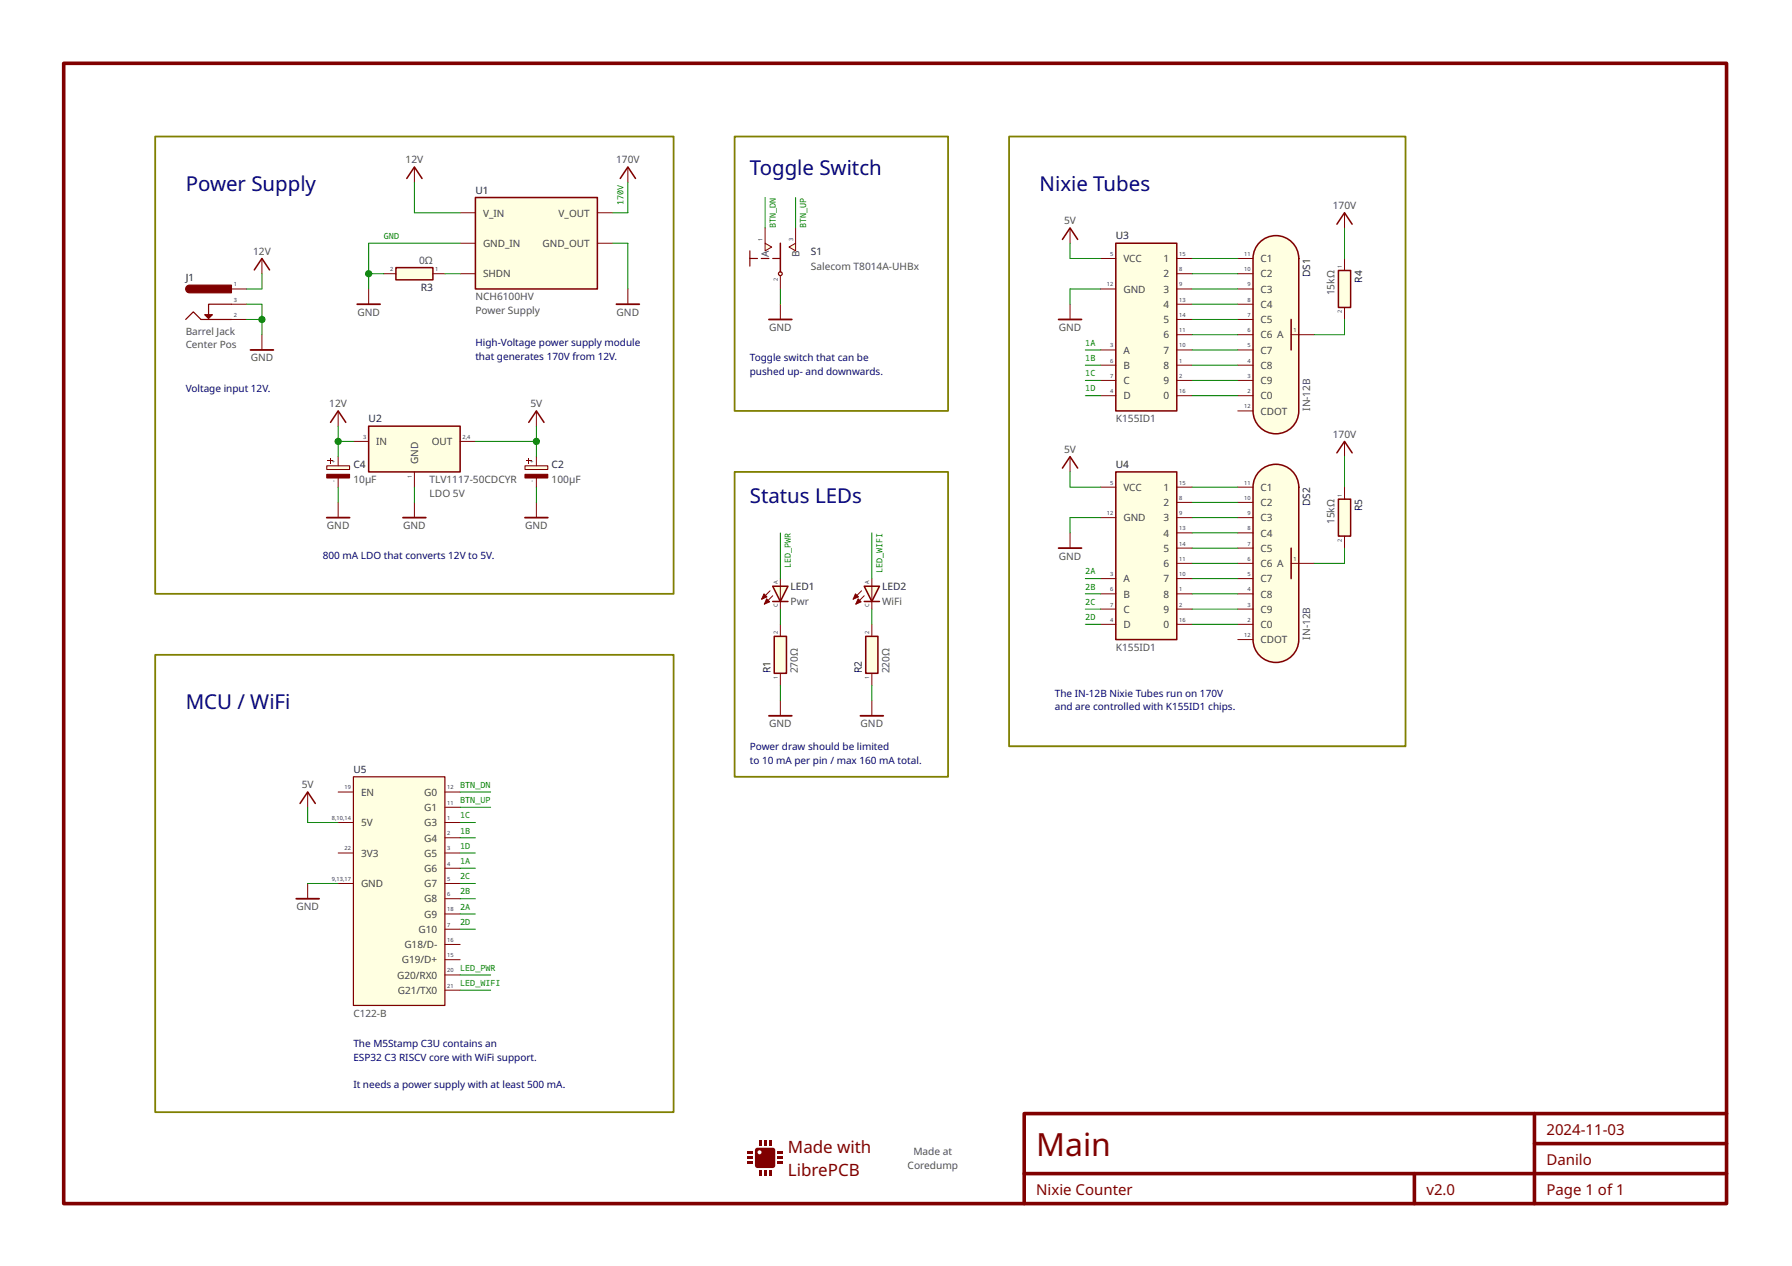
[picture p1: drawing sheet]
<svg xmlns="http://www.w3.org/2000/svg" width="297mm" height="210mm" viewBox="0 0 297 210" stroke-linecap="round" stroke-linejoin="round" font-family="sans-serif">
<path d="M175.5 53h3.8" fill="none" stroke="#800000" stroke-width=".3"/>
<path d="M177.4 50.4v2.6" fill="none" stroke="#800000" stroke-width=".17"/>
<g fill="#ffffe1" stroke="#800000" stroke-width=".25">
<path d="M128.1 97.2h2.5l-1.3 2.5z"/>
<path d="M128.1 99.7h2.5z"/>
</g>
<g fill="#ffffe1" stroke="#800000" stroke-width=".17">
<path d="M129.3 97.2v2.5z"/>
<path d="M126.3 99.3l1.3-1.3z"/>
<path d="M128.1 98.8l-1.4 1.4z"/>
</g>
<g fill="#800000" stroke="#800000" stroke-width=".17">
<path d="M126.6 98.5l.5 .5-.8 .3z"/>
<path d="M127.1 99.3l.5 .5-.9 .4z"/>
</g>
<path d="M129.3 95.9v1.3M129.3 99.7v1.3" fill="none" stroke="#800000" stroke-width=".17"/>
<path d="M61.1 70.7h15.2v7.5h-15.2z" fill-rule="evenodd" fill="#ffffe1" stroke="#800000" stroke-width=".25"/>
<path d="M58.6 73.2h2.5M68.7 78.2v2.6M76.3 73.2h2.5" fill="none" stroke="#800000" stroke-width=".17"/>
<g fill="#ffffe1" stroke="#800000" stroke-width=".17">
<path d="M126.8 40.3l1.1 .7-1.1 .6z"/>
<path d="M130.8 41l1.1-.7v1.3z"/>
</g>
<circle cx="129.3" cy="45.4" r=".32" fill="#ffffe1" stroke="#800000" stroke-width=".2"/>
<path d="M129.3 40.3v4.8" fill="none" stroke="#800000" stroke-width=".25"/>
<path d="M124.3 42.9h1.3M124.3 41.6v2.5M126.2 42.9h1.3M128.1 42.9h1.2" fill="none" stroke="#800000" stroke-width=".2"/>
<path d="M126.8 37.8v2.5M131.9 37.8v2.5M129.3 45.7v2.2" fill="none" stroke="#800000" stroke-width=".17"/>
<path d="M78.8 32.7h20.2v15.2h-20.2z" fill-rule="evenodd" fill="#ffffe1" stroke="#800000" stroke-width=".25"/>
<path d="M76.3 35.3h2.5M99 35.3h2.5M76.3 45.4h2.5M76.3 40.3h2.5M99 40.3h2.5M222.9 73.2v2.5" fill="none" stroke="#800000" stroke-width=".17"/>
<path d="M221.6 75.1l1.3-1.9 1.2 1.9" fill="none" stroke="#800000" stroke-width=".25"/>
<path d="M65.6 44.4h6.2v2h-6.2z" fill-rule="evenodd" fill="#ffffe1" stroke="#800000" stroke-width=".25"/>
<path d="M63.6 45.4h2M71.8 45.4h1.9" fill="none" stroke="#800000" stroke-width=".17"/>
<path d="M185 78.2h10.1v27.8h-10.1z" fill-rule="evenodd" fill="#ffffe1" stroke="#800000" stroke-width=".25"/>
<g fill="none" stroke="#800000" stroke-width=".17">
<path d="M104.1 47.9v2.5M182.4 80.8h2.6M182.4 95.9h2.6M182.4 85.8h2.6M182.4 98.5h2.6M195.1 80.8h2.5M195.1 95.9h2.5M195.1 93.4h2.5M195.1 85.8h2.5M195.1 83.3h2.5M195.1 98.5h2.5M195.1 90.9h2.5"/>
<path d="M195.1 88.4h2.5M182.4 101h2.6M182.4 103.5h2.6M195.1 101h2.5M195.1 103.5h2.5"/>
</g>
<path d="M102.2 50.4h3.8" fill="none" stroke="#800000" stroke-width=".3"/>
<path d="M221.9 82.8h2v6.1h-2z" fill-rule="evenodd" fill="#ffffe1" stroke="#800000" stroke-width=".25"/>
<path d="M222.9 80.8v2M222.9 88.9v2" fill="none" stroke="#800000" stroke-width=".17"/>
<g fill="#800000">
<path d="M125.3 190.3h2.8l.3 .2v3l-.3 .2-2.8-.1-.2-.4v-2.1h.5a.33 .33 0 0 0 .4 .3 .33 .33 0 0 0 .2-.6 .33 .33 0 0 0-.6 .1v.2h-.5l.1-.6z" fill-rule="evenodd"/>
<path d="M128.9 191.8h.9v.4h-.9z" fill-rule="evenodd"/>
<path d="M128.9 192.6h.9v.4h-.9z" fill-rule="evenodd"/>
<path d="M128.9 190.9h.9v.4h-.9z" fill-rule="evenodd"/>
<path d="M123.9 190.9h.8v.4h-.8z" fill-rule="evenodd"/>
<path d="M123.9 191.8h.8v.4h-.8z" fill-rule="evenodd"/>
<path d="M123.9 192.6h.8v.4h-.8z" fill-rule="evenodd"/>
<path d="M126.6 189h.4v.9h-.4z" fill-rule="evenodd"/>
<path d="M127.5 189h.4v.9h-.4z" fill-rule="evenodd"/>
<path d="M125.8 189h.4v.9h-.4z" fill-rule="evenodd"/>
<path d="M126.6 194.1h.4v.8h-.4z" fill-rule="evenodd"/>
<path d="M127.5 194.1h.4v.8h-.4z" fill-rule="evenodd"/>
<path d="M125.8 194.1h.4v.8h-.4z" fill-rule="evenodd"/>
</g>
<path d="M54.2 77.2h3.7v.6h-3.7z" fill-rule="evenodd" fill="#ffffe1" stroke="#800000" stroke-width=".17"/>
<path d="M54.2 78.6h3.7v.7h-3.7z" fill-rule="evenodd" fill="#800000" stroke="#800000" stroke-width=".17"/>
<g fill="#800000">
<path d="M54.3 76.4h.9v.1h-.9z" fill-rule="evenodd"/>
<path d="M54.7 76h.1v.9h-.1z" fill-rule="evenodd"/>
</g>
<path d="M38.4 53h2.5M38.4 50.4h2.5M38.4 47.9h2.5M56.1 75.7v1.5M56.1 79.3v1.5" fill="none" stroke="#800000" stroke-width=".17"/>
<g fill="#800000" stroke="#800000" stroke-width=".2">
<path d="M33.9 52.2h1.3l-.6 .6z"/>
<path d="M31 47.5l.4-.2h7v1.2h-7a.63 .63 0 0 1-.6-.3 .63 .63 0 0 1 .2-.7z" fill-rule="evenodd"/>
</g>
<path d="M30.8 53l1.2-1.3 1.3 1.3h5.1M38.4 50.4h-3.8v1.9" fill="none" stroke="#800000" stroke-width=".2"/>
<g fill="#ffffe1" stroke="#800000" stroke-width=".25">
<path d="M143.3 97.2h2.5l-1.3 2.5z"/>
<path d="M143.3 99.7h2.5z"/>
</g>
<g fill="#ffffe1" stroke="#800000" stroke-width=".17">
<path d="M144.5 97.2v2.5z"/>
<path d="M142.8 98l-1.4 1.3z"/>
<path d="M143.3 98.8l-1.4 1.4z"/>
</g>
<g fill="#800000" stroke="#800000" stroke-width=".17">
<path d="M141.8 98.5l.5 .5-.9 .3z"/>
<path d="M142.2 99.3l.5 .5-.8 .4z"/>
</g>
<path d="M222.9 35.3v2.5M61.1 47.9v2.5M56.1 68.1v2.6M144.5 95.9v1.3M144.5 99.7v1.3" fill="none" stroke="#800000" stroke-width=".17"/>
<path d="M221.6 37.2l1.3-1.9 1.2 1.9M54.8 70l1.3-1.9 1.2 1.9" fill="none" stroke="#800000" stroke-width=".25"/>
<path d="M59.2 50.4h3.8" fill="none" stroke="#800000" stroke-width=".3"/>
<path d="M221.9 44.8h2v6.2h-2z" fill-rule="evenodd" fill="#ffffe1" stroke="#800000" stroke-width=".25"/>
<path d="M222.9 42.9v1.9M222.9 51v2M56.1 83.3v2.5M51 131.3v2.5" fill="none" stroke="#800000" stroke-width=".17"/>
<path d="M49.7 133.2l1.3-1.9 1.3 1.9" fill="none" stroke="#800000" stroke-width=".25"/>
<path d="M54.2 85.8h3.7" fill="none" stroke="#800000" stroke-width=".3"/>
<path d="M208.8 40.2a3.8 3.8 0 0 1 4.1-.8 3.8 3.8 0 0 1 2.4 3.5v25.2a3.8 3.8 0 0 1-3.8 3.8 3.8 3.8 0 0 1-3.8-3.8v-25.2a3.8 3.8 0 0 1 1.1-2.7z" fill-rule="evenodd" fill="#ffffe1" stroke="#800000" stroke-width=".25"/>
<path d="M67.4 29.6l1.3-1.9 1.3 1.9M214 53v5M87.6 70l1.3-1.9 1.3 1.9" fill="none" stroke="#800000" stroke-width=".25"/>
<g fill="none" stroke="#800000" stroke-width=".17">
<path d="M68.7 27.7v2.5M205.2 58h2.5M205.2 47.9h2.5M205.2 50.4h2.5M205.2 55.5h2.5M205.2 42.9h2.5M205.2 53h2.5M205.2 45.4h2.5M214 55.5h3.8M88.9 68.1v2.6M205.2 65.6h2.5M205.2 60.5h2.5"/>
<path d="M205.2 63.1h2.5M205.2 68.1h2.5M68.7 83.3v2.5M88.9 83.3v2.5M177.4 88.4v2.5M129.3 116.2v2.5M144.5 116.2v2.5M51 146.5v2.5"/>
</g>
<path d="M66.8 85.8h3.8M87 85.8h3.8M175.5 90.9h3.8M127.5 118.7h3.7M142.6 118.7h3.8M49.1 149h3.8" fill="none" stroke="#800000" stroke-width=".3"/>
<path d="M10.6 10.5h275.6v189.1h-275.6zM169.8 194.6h116.4M234.4 194.6v5M254.3 184.6v15M254.3 189.6h31.9M286.2 184.6h-116.4v15" fill="none" stroke="#800000" stroke-width=".6"/>
<path d="M208.8 78.1a3.8 3.8 0 0 1 4.1-.8 3.8 3.8 0 0 1 2.4 3.5v25.2a3.8 3.8 0 0 1-3.8 3.8 3.8 3.8 0 0 1-3.8-3.8v-25.2a3.8 3.8 0 0 1 1.1-2.7z" fill-rule="evenodd" fill="#ffffe1" stroke="#800000" stroke-width=".25"/>
<path d="M214 90.9v5" fill="none" stroke="#800000" stroke-width=".25"/>
<path d="M205.2 95.9h2.5M205.2 85.8h2.5M205.2 88.4h2.5M205.2 98.5h2.5M205.2 93.4h2.5M205.2 80.8h2.5M205.2 90.9h2.5M205.2 83.3h2.5M214 93.4h3.8M205.2 103.5h2.5M205.2 101h2.5M205.2 106h2.5" fill="none" stroke="#800000" stroke-width=".17"/>
<path d="M185 40.3h10.1v27.8h-10.1z" fill-rule="evenodd" fill="#ffffe1" stroke="#800000" stroke-width=".25"/>
<g fill="none" stroke="#800000" stroke-width=".17">
<path d="M182.4 42.9h2.6M182.4 58h2.6M182.4 47.9h2.6M195.1 42.9h2.5M195.1 58h2.5M195.1 55.5h2.5M195.1 47.9h2.5M195.1 45.4h2.5M195.1 53h2.5M195.1 50.4h2.5M182.4 63.1h2.6M182.4 60.5h2.6"/>
<path d="M182.4 65.6h2.6M195.1 63.1h2.5M195.1 60.5h2.5M195.1 65.6h2.5"/>
</g>
<path d="M87 77.2h3.8v.6h-3.8z" fill-rule="evenodd" fill="#ffffe1" stroke="#800000" stroke-width=".17"/>
<path d="M87 78.6h3.8v.7h-3.8z" fill-rule="evenodd" fill="#800000" stroke="#800000" stroke-width=".17"/>
<g fill="#800000">
<path d="M87.2 76.4h.9v.1h-.9z" fill-rule="evenodd"/>
<path d="M87.5 76h.2v.9h-.2z" fill-rule="evenodd"/>
</g>
<path d="M129.3 50.4v2.6M88.9 75.7v1.5M88.9 79.3v1.5" fill="none" stroke="#800000" stroke-width=".17"/>
<path d="M127.5 53h3.7" fill="none" stroke="#800000" stroke-width=".3"/>
<path d="M143.5 105.5h2v6.1h-2z" fill-rule="evenodd" fill="#ffffe1" stroke="#800000" stroke-width=".25"/>
<path d="M104.1 27.7v2.5M177.4 37.8v2.5M43.4 42.9v2.5M43.4 55.5v2.5M144.5 103.5v2M144.5 111.6v2" fill="none" stroke="#800000" stroke-width=".17"/>
<path d="M102.8 29.6l1.3-1.9 1.2 1.9M176.1 39.7l1.3-1.9 1.2 1.9M42.2 44.8l1.2-1.9 1.3 1.9" fill="none" stroke="#800000" stroke-width=".25"/>
<path d="M41.5 58h3.8" fill="none" stroke="#800000" stroke-width=".3"/>
<path d="M58.6 128.8h15.1v37.9h-15.1z" fill-rule="evenodd" fill="#ffffe1" stroke="#800000" stroke-width=".2"/>
<g fill="none" stroke="#800000" stroke-width=".17">
<path d="M177.4 75.7v2.5M56.1 136.4h2.5M56.1 131.3h2.5M73.7 136.4h2.6M73.7 131.3h2.6M73.7 138.9h2.6M73.7 133.8h2.6M56.1 141.4h2.5M56.1 146.5h2.5M73.7 141.4h2.6M73.7 146.5h2.6M73.7 151.5h2.6"/>
<path d="M73.7 156.6h2.6M73.7 154.1h2.6M73.7 149h2.6M73.7 159.1h2.6M73.7 144h2.6M73.7 161.6h2.6M73.7 164.2h2.6"/>
</g>
<path d="M176.1 77.6l1.3-1.9 1.2 1.9" fill="none" stroke="#800000" stroke-width=".25"/>
<path d="M128.3 105.5h2.1v6.1h-2.1z" fill-rule="evenodd" fill="#ffffe1" stroke="#800000" stroke-width=".25"/>
<path d="M129.3 103.5v2M129.3 111.6v2" fill="none" stroke="#800000" stroke-width=".17"/>
<path d="M25.7 22.6h86v75.9h-86zM121.8 22.6h35.4v45.5h-35.4zM167.3 22.6h65.7v101.1h-65.7zM121.8 78.2h35.4v50.6h-35.4zM25.7 108.6h86v75.8h-86z" fill="none" stroke="#808000" stroke-width=".3"/>
<g fill="none" stroke="#008000" stroke-width=".17">
<path d="M68.7 30.2v5.1h7.6M104.1 30.2v5.1h-2.6M126.8 32.7v5.1M131.9 32.7v5.1M222.9 37.8v5.1M40.9 53h2.5M40.9 50.4h2.5v5.1M43.4 45.4v2.5h-2.5M61.1 45.4h2.5M73.7 45.4h2.6M76.3 40.3h-15.2v7.6M101.5 40.3h2.6v7.6"/>
<path d="M129.3 47.9v2.5M177.4 40.3v2.6h5M179.9 58h2.5M182.4 47.9h-5v2.5M197.6 42.9h7.6M197.6 58h7.6M197.6 53h7.6M197.6 50.4h7.6M197.6 47.9h7.6M197.6 45.4h7.6M197.6 55.5h7.6M222.9 53v2.5h-5.1"/>
<path d="M56.1 70.7v5M56.1 73.2h2.5M78.8 73.2h10.1M88.9 70.7v5M177.4 78.2v2.6h5M179.9 60.5h2.5M179.9 65.6h2.5M179.9 63.1h2.5M197.6 60.5h7.6M197.6 65.6h7.6M197.6 63.1h7.6M222.9 75.7v5.1"/>
<path d="M56.1 80.8v2.5M68.7 80.8v2.5M88.9 80.8v2.5M129.3 88.4v7.5M144.5 88.4v7.5M179.9 95.9h2.5M179.9 98.5h2.5M182.4 85.8h-5v2.6M197.6 95.9h7.6M197.6 80.8h7.6M197.6 90.9h7.6M197.6 88.4h7.6"/>
<path d="M197.6 98.5h7.6M197.6 83.3h7.6M197.6 85.8h7.6M197.6 93.4h7.6M222.9 90.9v2.5h-5.1M129.3 101v2.5M129.3 113.6v2.6M144.5 101v2.5M144.5 113.6v2.6M179.9 101h2.5M179.9 103.5h2.5M197.6 101h7.6"/>
<path d="M197.6 103.5h7.6M51 133.8v2.6h5.1M76.3 138.9h2.5M76.3 136.4h2.5M76.3 131.3h5M76.3 133.8h5M51 146.5h5.1M76.3 154.1h2.5M76.3 149h2.5M76.3 146.5h2.5M76.3 141.4h2.5M76.3 151.5h2.5"/>
<path d="M76.3 144h2.5M76.3 164.2h5M76.3 161.6h5"/>
</g>
<g fill="#008000">
<circle cx="43.4" cy="53" r=".6"/>
<circle cx="56.1" cy="73.2" r=".6"/>
<circle cx="88.9" cy="73.2" r=".6"/>
<circle cx="61.1" cy="45.4" r=".6"/>
</g>
<text font-size="5.3" fill="#800000" x="171.8" y="191.7">Main</text>
<g font-size="3.4" fill="#000080">
<text x="124.3" y="29.1">Toggle Switch</text>
<text x="30.8" y="31.6">Power Supply</text>
<text x="172.3" y="31.6">Nixie Tubes</text>
<text x="124.3" y="83.4">Status LEDs</text>
<text x="30.8" y="117.5">MCU / WiFi</text>
</g>
<g font-size="2.8" fill="#800000">
<text x="130.6" y="191.2">Made with</text>
<text x="130.6" y="194.9">LibrePCB</text>
</g>
<g font-size="2.5" fill="#800000">
<text x="256.3" y="188.1">2024-11-03</text>
<text x="256.3" y="193.1">Danilo</text>
<text x="171.8" y="198.1">Nixie Counter</text>
<text x="236.4" y="198.1">v2.0</text>
<text x="256.3" y="198.1">Page 1 of 1</text>
</g>
<g font-size="1.7" fill="#505050">
<text x="67.2" y="27.1">12V</text>
<text x="102.1" y="27.1">170V</text>
<text x="220.9" y="34.6">170V</text>
<text x="176.4" y="37.2">5V</text>
<text x="42" y="42.2">12V</text>
<text x="69.5" y="43.7">0Ω</text>
<text x="134.4" y="44.8">Salecom T8014A-UHBx</text>
<text x="59.2" y="52.3">GND</text>
<text x="78.8" y="49.8">NCH6100HV</text>
<text x="78.8" y="52.1">Power Supply</text>
<text x="102.2" y="52.3">GND</text>
<text x="221.2" y="49" transform="rotate(-90 221.2 49)">15kΩ</text>
<text x="30.8" y="55.5">Barrel Jack</text>
<text x="30.8" y="57.7">Center Pos</text>
<text x="41.6" y="59.9">GND</text>
<text x="127.5" y="54.9">GND</text>
<text x="175.5" y="54.9">GND</text>
<text x="54.6" y="67.5">12V</text>
<text x="87.9" y="67.5">5V</text>
<text x="185" y="70">K155ID1</text>
<text x="217.2" y="68.1" transform="rotate(-90 217.2 68.1)">IN-12B</text>
<text x="176.4" y="75.1">5V</text>
<text x="220.9" y="72.6">170V</text>
<text x="58.6" y="80.1">10μF</text>
<text x="71.2" y="80.1">TLV1117-50CDCYR</text>
<text x="71.2" y="82.5">LDO 5V</text>
<text x="91.4" y="80.1">100μF</text>
<text x="54.2" y="87.7">GND</text>
<text x="66.8" y="87.7">GND</text>
<text x="87" y="87.7">GND</text>
<text x="221.2" y="86.9" transform="rotate(-90 221.2 86.9)">15kΩ</text>
<text x="175.5" y="92.8">GND</text>
<text x="131" y="100.4">Pwr</text>
<text x="146.2" y="100.4">WiFi</text>
<text x="185" y="107.9">K155ID1</text>
<text x="217.2" y="106" transform="rotate(-90 217.2 106)">IN-12B</text>
<text x="132.3" y="111.6" transform="rotate(-90 132.3 111.6)">270Ω</text>
<text x="147.4" y="111.6" transform="rotate(-90 147.4 111.6)">220Ω</text>
<text x="127.5" y="120.6">GND</text>
<text x="142.6" y="120.6">GND</text>
<text x="50" y="130.7">5V</text>
<text x="49.1" y="150.9">GND</text>
<text x="58.6" y="168.6">C122-B</text>
<text x="151.4" y="191.4">Made at</text>
<text x="150.4" y="193.8">Coredump</text>
</g>
<g font-size="1.7" fill="#202020">
<text x="78.8" y="32.1">U1</text>
<text x="185" y="39.7">U3</text>
<text x="30.8" y="46.7">J1</text>
<text x="134.4" y="42.2">S1</text>
<text x="217.2" y="46" transform="rotate(-90 217.2 46)">DS1</text>
<text x="225.8" y="46.9" transform="rotate(-90 225.8 46.9)">R4</text>
<text x="69.7" y="48.3">R3</text>
<text x="61.1" y="70">U2</text>
<text x="58.6" y="77.6">C4</text>
<text x="91.4" y="77.6">C2</text>
<text x="185" y="77.6">U4</text>
<text x="217.2" y="83.9" transform="rotate(-90 217.2 83.9)">DS2</text>
<text x="225.8" y="84.8" transform="rotate(-90 225.8 84.8)">R5</text>
<text x="131" y="97.8">LED1</text>
<text x="146.2" y="97.8">LED2</text>
<text x="127.7" y="111.6" transform="rotate(-90 127.7 111.6)">R1</text>
<text x="142.9" y="111.6" transform="rotate(-90 142.9 111.6)">R2</text>
<text x="58.6" y="128.2">U5</text>
</g>
<g font-size="1.7" fill="#404040">
<text x="80.1" y="35.9">V_IN</text>
<text x="92.6" y="35.9">V_OUT</text>
<text x="80.1" y="41">GND_IN</text>
<text x="89.9" y="41">GND_OUT</text>
<text x="80.1" y="46">SHDN</text>
<text x="127.4" y="42.7" transform="rotate(-90 127.4 42.7)">A</text>
<text x="132.5" y="42.7" transform="rotate(-90 132.5 42.7)">B</text>
<text x="186.2" y="43.5">VCC</text>
<text x="192.9" y="43.5">1</text>
<text x="192.9" y="46">2</text>
<text x="209" y="43.5">C1</text>
<text x="209" y="46">C2</text>
<text x="186.2" y="48.5">GND</text>
<text x="192.9" y="48.5">3</text>
<text x="192.9" y="53.6">5</text>
<text x="192.9" y="51.1">4</text>
<text x="209" y="48.5">C3</text>
<text x="209" y="51.1">C4</text>
<text x="209" y="53.6">C5</text>
<text x="186.2" y="58.6">A</text>
<text x="192.9" y="58.6">7</text>
<text x="192.9" y="56.1">6</text>
<text x="209" y="58.6">C7</text>
<text x="209" y="56.1">C6 A</text>
<text x="186.2" y="63.7">C</text>
<text x="186.2" y="61.2">B</text>
<text x="192.9" y="61.2">8</text>
<text x="192.9" y="63.7">9</text>
<text x="209" y="61.2">C8</text>
<text x="209" y="63.7">C9</text>
<text x="186.2" y="66.2">D</text>
<text x="192.9" y="66.2">0</text>
<text x="209" y="66.2">C0</text>
<text x="209" y="68.8">CDOT</text>
<text x="62.4" y="73.8">IN</text>
<text x="69.3" y="77" transform="rotate(-90 69.3 77)">GND</text>
<text x="71.6" y="73.8">OUT</text>
<text x="186.2" y="81.4">VCC</text>
<text x="192.9" y="81.4">1</text>
<text x="192.9" y="83.9">2</text>
<text x="209" y="81.4">C1</text>
<text x="209" y="83.9">C2</text>
<text x="186.2" y="86.4">GND</text>
<text x="192.9" y="86.4">3</text>
<text x="192.9" y="89">4</text>
<text x="209" y="86.4">C3</text>
<text x="209" y="89">C4</text>
<text x="192.9" y="94">6</text>
<text x="192.9" y="91.5">5</text>
<text x="209" y="91.5">C5</text>
<text x="209" y="94">C6 A</text>
<text x="186.2" y="96.6">A</text>
<text x="186.2" y="101.6">C</text>
<text x="186.2" y="99.1">B</text>
<text x="192.9" y="96.6">7</text>
<text x="192.9" y="99.1">8</text>
<text x="192.9" y="101.6">9</text>
<text x="209" y="96.6">C7</text>
<text x="209" y="99.1">C8</text>
<text x="209" y="101.6">C9</text>
<text x="186.2" y="104.1">D</text>
<text x="192.9" y="104.1">0</text>
<text x="209" y="104.1">C0</text>
<text x="209" y="106.7">CDOT</text>
<text x="59.8" y="131.9">EN</text>
<text x="70.3" y="131.9">G0</text>
<text x="59.8" y="137">5V</text>
<text x="70.3" y="137">G3</text>
<text x="70.3" y="134.5">G1</text>
<text x="59.8" y="142">3V3</text>
<text x="70.3" y="142">G5</text>
<text x="70.3" y="139.5">G4</text>
<text x="59.8" y="147.1">GND</text>
<text x="70.3" y="147.1">G7</text>
<text x="70.3" y="149.6">G8</text>
<text x="70.3" y="144.6">G6</text>
<text x="69.4" y="154.7">G10</text>
<text x="70.3" y="152.2">G9</text>
<text x="66.6" y="159.7">G19/D+</text>
<text x="67" y="157.2">G18/D-</text>
<text x="65.8" y="162.3">G20/RX0</text>
<text x="65.9" y="164.8">G21/TX0</text>
</g>
<g font-size="1.7" fill="#000080">
<text x="78.8" y="57.4">High-Voltage power supply module</text>
<text x="78.8" y="59.6">that generates 170V from 12V.</text>
<text x="124.3" y="59.9">Toggle switch that can be</text>
<text x="30.8" y="65">Voltage input 12V.</text>
<text x="124.3" y="62.2">pushed up- and downwards.</text>
<text x="53.5" y="92.7">800 mA LDO that converts 12V to 5V.</text>
<text x="174.8" y="115.5">The IN-12B Nixie Tubes run on 170V</text>
<text x="174.8" y="117.8">and are controlled with K155ID1 chips.</text>
<text x="124.3" y="124.3">Power draw should be limited</text>
<text x="124.3" y="126.6">to 10 mA per pin / max 160 mA total.</text>
<text x="58.6" y="173.6">The M5Stamp C3U contains an</text>
<text x="58.6" y="175.9">ESP32 C3 RISCV core with WiFi support.</text>
<text x="58.6" y="180.5">It needs a power supply with at least 500 mA.</text>
</g>
<g font-size="1.4" fill="#008000">
<text x="103.4" y="34" transform="rotate(-90 103.4 34)">170V</text>
<text x="63.6" y="39.6">GND</text>
<text x="128.6" y="37.8" transform="rotate(-90 128.6 37.8)">BTN_DN</text>
<text x="133.6" y="37.8" transform="rotate(-90 133.6 37.8)">BTN_UP</text>
<text x="179.9" y="59.8">1B</text>
<text x="179.9" y="57.3">1A</text>
<text x="179.9" y="64.9">1D</text>
<text x="179.9" y="62.4">1C</text>
<text x="131.1" y="94.2" transform="rotate(-90 131.1 94.2)">LED_PWR</text>
<text x="146.3" y="95.1" transform="rotate(-90 146.3 95.1)">LED_WIFI</text>
<text x="179.9" y="95.2">2A</text>
<text x="179.9" y="97.8">2B</text>
<text x="179.9" y="100.3">2C</text>
<text x="179.9" y="102.8">2D</text>
<text x="76.3" y="130.6">BTN_DN</text>
<text x="76.3" y="135.7">1C</text>
<text x="76.3" y="133.1">BTN_UP</text>
<text x="76.3" y="138.2">1B</text>
<text x="76.3" y="140.7">1D</text>
<text x="76.3" y="143.3">1A</text>
<text x="76.3" y="148.3">2B</text>
<text x="76.3" y="145.8">2C</text>
<text x="76.3" y="153.4">2D</text>
<text x="76.3" y="150.8">2A</text>
<text x="76.3" y="160.9">LED_PWR</text>
<text x="76.3" y="163.5">LED_WIFI</text>
</g>
<g font-size=".9" fill="#404040">
<text x="126.4" y="39.9" transform="rotate(-90 126.4 39.9)">1</text>
<text x="131.5" y="39.9" transform="rotate(-90 131.5 39.9)">3</text>
<text x="38.8" y="47.5">1</text>
<text x="64.7" y="45">2</text>
<text x="72.2" y="45">1</text>
<text x="128.9" y="46.6" transform="rotate(-90 128.9 46.6)">2</text>
<text x="183.5" y="47.5">12</text>
<text x="184" y="42.4">5</text>
<text x="195.5" y="42.4">15</text>
<text x="195.5" y="45">8</text>
<text x="195.5" y="47.5">9</text>
<text x="206.2" y="42.4">11</text>
<text x="206.2" y="45">10</text>
<text x="206.8" y="47.5">9</text>
<text x="222.4" y="44.4" transform="rotate(-90 222.4 44.4)">1</text>
<text x="38.8" y="52.5">2</text>
<text x="38.8" y="50">3</text>
<text x="195.5" y="52.5">14</text>
<text x="195.5" y="50">13</text>
<text x="206.8" y="50">8</text>
<text x="206.8" y="52.5">7</text>
<text x="222.4" y="51.9" transform="rotate(-90 222.4 51.9)">2</text>
<text x="184" y="57.6">3</text>
<text x="195.5" y="57.6">10</text>
<text x="195.5" y="55.1">11</text>
<text x="206.8" y="57.6">5</text>
<text x="206.8" y="55.1">6</text>
<text x="214.4" y="55.1">1</text>
<text x="184" y="62.7">7</text>
<text x="184" y="60.1">6</text>
<text x="184" y="65.2">4</text>
<text x="195.5" y="60.1">1</text>
<text x="195.5" y="62.7">2</text>
<text x="195.5" y="65.2">16</text>
<text x="206.8" y="65.2">2</text>
<text x="206.8" y="60.1">4</text>
<text x="206.8" y="62.7">3</text>
<text x="206.2" y="67.7">12</text>
<text x="55.6" y="76.8" transform="rotate(-90 55.6 76.8)">+</text>
<text x="60.2" y="72.8">3</text>
<text x="76.7" y="72.8">2,4</text>
<text x="88.5" y="76.8" transform="rotate(-90 88.5 76.8)">+</text>
<text x="55.6" y="80" transform="rotate(-90 55.6 80)">-</text>
<text x="68.3" y="79.2" transform="rotate(-90 68.3 79.2)">1</text>
<text x="88.5" y="80" transform="rotate(-90 88.5 80)">-</text>
<text x="184" y="80.3">5</text>
<text x="195.5" y="80.3">15</text>
<text x="195.5" y="82.9">8</text>
<text x="206.2" y="80.3">11</text>
<text x="206.2" y="82.9">10</text>
<text x="222.4" y="82.4" transform="rotate(-90 222.4 82.4)">1</text>
<text x="183.5" y="85.4">12</text>
<text x="195.5" y="85.4">9</text>
<text x="195.5" y="87.9">13</text>
<text x="206.8" y="85.4">9</text>
<text x="206.8" y="87.9">8</text>
<text x="222.4" y="89.8" transform="rotate(-90 222.4 89.8)">2</text>
<text x="184" y="95.5">3</text>
<text x="195.5" y="95.5">10</text>
<text x="195.5" y="93">11</text>
<text x="195.5" y="90.5">14</text>
<text x="206.8" y="95.5">5</text>
<text x="206.8" y="90.5">7</text>
<text x="206.8" y="93">6</text>
<text x="214.4" y="93">1</text>
<text x="128.9" y="100.7" transform="rotate(-90 128.9 100.7)">C</text>
<text x="128.9" y="96.8" transform="rotate(-90 128.9 96.8)">A</text>
<text x="144.1" y="100.7" transform="rotate(-90 144.1 100.7)">C</text>
<text x="144.1" y="96.8" transform="rotate(-90 144.1 96.8)">A</text>
<text x="184" y="100.6">7</text>
<text x="184" y="98">6</text>
<text x="195.5" y="98">1</text>
<text x="195.5" y="100.6">2</text>
<text x="206.8" y="98">4</text>
<text x="206.8" y="100.6">3</text>
<text x="128.9" y="105.1" transform="rotate(-90 128.9 105.1)">2</text>
<text x="144.1" y="105.1" transform="rotate(-90 144.1 105.1)">2</text>
<text x="184" y="103.1">4</text>
<text x="195.5" y="103.1">16</text>
<text x="206.2" y="105.6">12</text>
<text x="206.8" y="103.1">2</text>
<text x="128.9" y="112.6" transform="rotate(-90 128.9 112.6)">1</text>
<text x="144.1" y="112.6" transform="rotate(-90 144.1 112.6)">1</text>
<text x="57.1" y="130.9">19</text>
<text x="74.1" y="130.9">12</text>
<text x="55" y="135.9">8,10,14</text>
<text x="74.1" y="135.9">1</text>
<text x="74.1" y="133.4">11</text>
<text x="57.1" y="141">22</text>
<text x="74.1" y="141">3</text>
<text x="74.1" y="138.5">2</text>
<text x="74.1" y="143.5">4</text>
<text x="55" y="146.1">9,13,17</text>
<text x="74.1" y="146.1">5</text>
<text x="74.1" y="148.6">6</text>
<text x="74.1" y="151.1">18</text>
<text x="74.1" y="153.6">7</text>
<text x="74.1" y="161.2">20</text>
<text x="74.1" y="156.2">16</text>
<text x="74.1" y="158.7">15</text>
<text x="74.1" y="163.8">21</text>
</g>
</svg>
